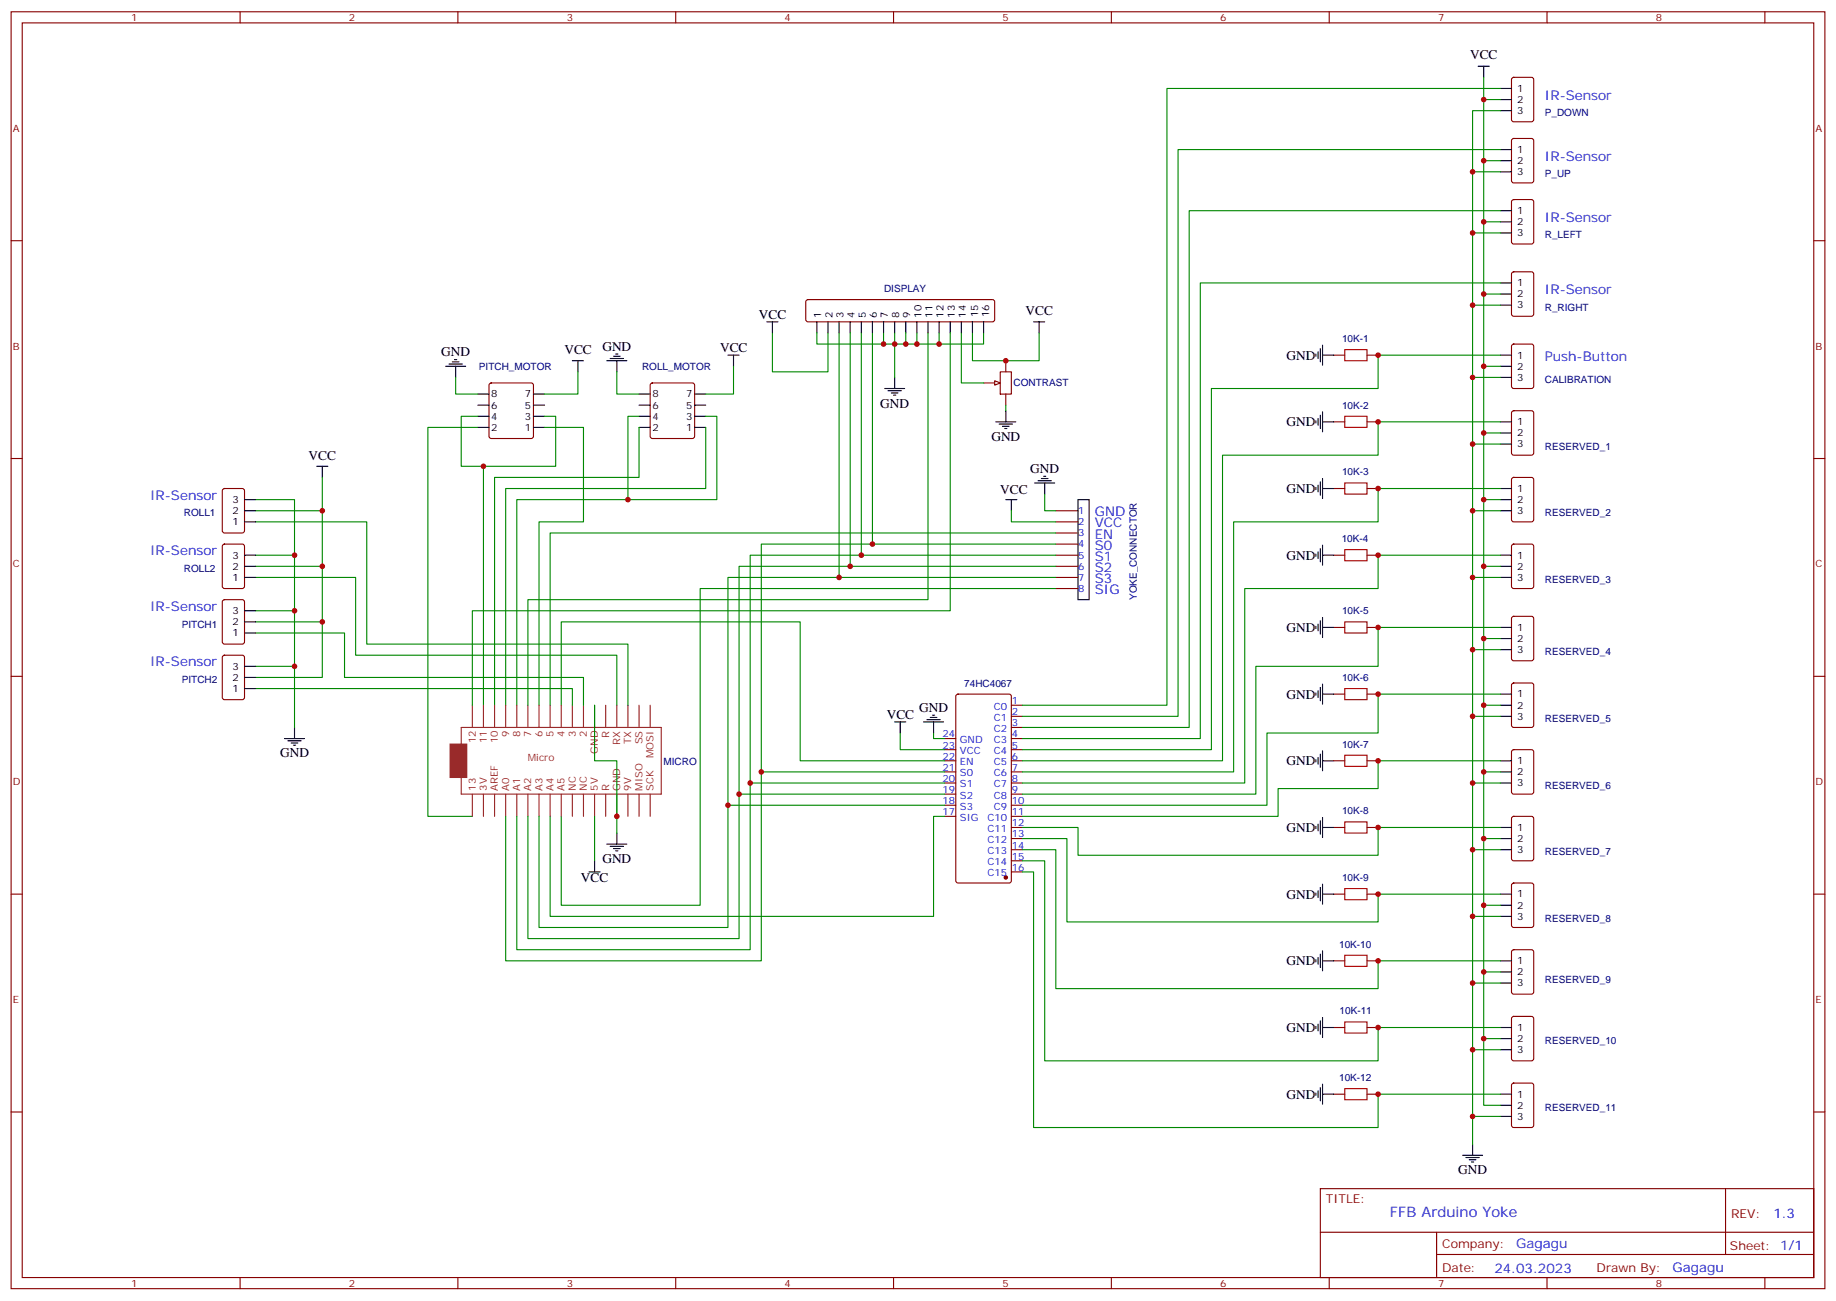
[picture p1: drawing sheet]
<svg xmlns="http://www.w3.org/2000/svg" width="583mm" height="413mm" viewBox="0 0 583 413" stroke-linecap="round" stroke-linejoin="round" font-family="sans-serif">
<g fill="none" stroke="#870000" stroke-width=".35">
<path d="M3.5 3.7h575.8v405.4h-575.8zM7.1 7.3h568.6v398.3h-568.6zM76.2 3.7v3.6M145.3 3.7v3.6M214.5 3.7v3.6M283.6 3.7v3.6M352.8 3.7v3.6M421.9 3.7v3.6M491.1 3.7v3.6M560.2 3.7v3.6M3.5 76.4h3.6M575.7 76.4h3.6"/>
<path d="M256 95.3l.5-.2h58.5l.5 .2 .2 .5v5.7l-.2 .5-.5 .2h-58.5l-.5-.3-.2-.4v-5.7zM317.5 118h3.5v7.1h-3.5zM319.3 114.5v3.5M155.5 121.8l.4-.2h12.7l.5 .2 .2 .5v16.2l-.2 .5-.5 .2h-12.7l-.5-.2-.2-.5v-16.2zM206.6 121.8l.5-.2h12.7l.5 .2 .2 .5v16.2l-.2 .5-.5 .2h-12.7l-.5-.2-.2-.5v-16.2zM312.2 121.6h3.5M319.3 125.1v3.5M3.5 145.6h3.6M575.7 145.6h3.6M335.1 162.1h7.1M335.1 165.7h7.1M335.1 169.2h7.1"/>
<path d="M335.1 172.7h7.1M335.1 176.2h7.1M335.1 179.8h7.1M335.1 183.3h7.1M335.1 186.8h7.1M3.5 214.7h3.6M575.7 214.7h3.6M299.9 234.5h3.5M299.9 238h3.5M303.6 220.6l.5-.3h16.2l.7 .5v58.8l-.4 .7h-16.5l-.7-.4v-58.8zM321 223.9h3.6M321 227.4h3.6"/>
<path d="M321 230.9h3.6M321 234.5h3.6M321 238h3.6M299.9 241.5h3.5M299.9 245h3.5M299.9 248.6h3.5M299.9 252.1h3.5M299.9 255.6h3.5M299.9 259.2h3.5M321 241.5h3.6M321 245h3.6M321 248.6h3.6"/>
<path d="M321 252.1h3.6M321 255.6h3.6M321 259.2h3.6M423.3 241.5h3.6M433.9 241.5h3.5M321 262.7h3.6M321 266.2h3.6M321 269.7h3.6M321 273.3h3.6M321 276.8h3.6M3.5 283.8h3.6M575.7 283.8h3.6"/>
<path d="M3.5 353h3.6M575.7 353h3.6M419.1 377.3h156.6v28.3h-156.6zM547.7 377.4v20.8M419.1 391.2h156.5M456 398.2h119.6M456 391.2v14.1M76.2 405.6v3.5M145.3 405.6v3.5M214.5 405.6v3.5M283.6 405.6v3.5M352.8 405.6v3.5"/>
<path d="M421.9 405.6v3.5M491.1 405.6v3.5M560.2 405.6v3.5"/>
</g>
<g fill="none" stroke="#000" stroke-width=".35">
<path d="M469.2 21h3.5M471 21v3.6M141.5 116.3h6.3M142.5 115.6h4.3M143.6 114.9h2.1M144.3 114.2h.7M144.6 116.3v3.5M181.7 114.5h3.5M183.4 114.5v3.5M192.6 114.5h6.4M193.7 113.8h4.2M194.7 113.1h2.1"/>
<path d="M195.4 112.4h.7M195.8 114.5v3.5M231.1 112.7h3.5M232.8 112.7v3.6M243.4 102.2h3.5M245.2 102.2v3.5M259.3 102.2v3.5M262.8 102.2v3.5M266.3 102.2v3.5M269.9 102.2v3.5M273.4 102.2v3.5M276.9 102.2v3.5"/>
<path d="M280.5 102.2v3.5M284 102.2v3.5M287.5 102.2v3.5M291 102.2v3.5M294.6 102.2v3.5M298.1 102.2v3.5M301.6 102.2v3.5M305.2 102.2v3.5M308.7 102.2v3.5M312.2 102.2v3.5M328.1 102.2h3.5M329.8 102.2v3.5"/>
<path d="M151.7 135.7h3.5M151.7 132.2h3.5M151.7 128.6h3.5M151.7 125.1h3.5M169.3 135.7h3.6M169.3 132.2h3.6M169.3 128.6h3.6M169.3 125.1h3.6M202.8 135.7h3.6M202.8 132.2h3.6M202.8 128.6h3.6M202.8 125.1h3.6"/>
<path d="M220.5 135.7h3.5M220.5 132.2h3.5M220.5 128.6h3.5M220.5 125.1h3.5M100.5 148h3.6M102.3 148v3.6M319.3 158.6h3.5M321 158.6v3.5M328.4 153.3h6.4M329.5 152.6h4.2M330.6 151.9h2.1M331.3 151.2h.7"/>
<path d="M331.6 153.3v3.5M342.2 158.6h3.5v31.8h-3.5zM90.3 234.5h6.4M91.4 235.2h4.2M92.4 235.9h2.1M93.1 236.6h.7M93.5 230.9v3.6M284 229.2h3.5M285.8 229.2v3.5M293.2 229.2h6.3M294.2 228.5h4.2M295.3 227.8h2.1"/>
<path d="M296 227h.7M296.3 229.2v3.5M419.1 239.4v4.2M419.8 238.3v6.4M417.7 241.2v.7M418.4 240.5v2.1M419.8 241.5h3.5M187 276.8h3.5M188.7 273.3v3.5M192.6 268h6.4M193.7 268.7h4.2M194.7 269.4h2.1"/>
<path d="M195.4 270.1h.7M195.8 264.4v3.6M464.3 366.7h6.3M465.3 367.5h4.2M466.4 368.2h2.1M467.1 368.9h.7M467.4 363.2v3.5"/>
</g>
<circle cx="319.3" cy="278.6" r=".53" fill="#870000" stroke="#870000" stroke-width=".35"/>
<g fill="none" stroke="#008700" stroke-width=".35">
<path d="M144.6 119.8v5.3h7.1M183.4 118v7.1h-10.5M195.8 118v7.1h7M232.8 116.3v8.8h-8.8M245.2 105.7v12.3h17.6v-12.3M151.7 135.7h-15.9v123.5h14.1M151.7 132.2h-5.3v15.8h7.1v75.9M172.9 135.7h12.3v30h-14.1v58.2M172.9 132.2h3.5v15.8h-22.9M202.8 135.7v15.9h-45.8v72.3M202.8 132.2h-3.5v26.4h-35.3v65.3M224 135.7v19.4h-63.5v68.8"/>
<path d="M224 132.2h3.5v26.4h-28.2M331.6 156.8v5.3h3.5M273.4 176.2h-35.3v72.4h61.8M276.9 172.7h-35.2v72.3h58.2M321 162.1v3.6h14.1M335.1 169.2h-160.5v54.7M335.1 179.8h-100.5v72.3h65.3M266.3 183.3h-35.2v72.3h68.8M335.1 186.8h-112.9v100.6h-44v-28.2M178.2 223.9v-26.5h75.8v44.1h45.9M285.8 232.7v5.3h14.1M296.3 232.7v1.8h3.6"/>
<path d="M174.6 259.2v31.7h121.7v-31.7h3.6"/>
</g>
<path d="M426.9 239.7h7v3.6h-7z" fill="none" stroke="#a10000" stroke-width=".35"/>
<path d="M315.7 120.9l1.8 .7-1.8 .7z" fill="#f0f0f0" stroke="#870000" stroke-width=".35"/>
<g fill="none" stroke="#008700" stroke-width=".35">
<path d="M471 24.6v326.3h5.2M471 31.6h5.2M476.2 35.1h-8.8v328.1M476.2 28.1h-105.8v195.8h-45.8M467.4 54.5h8.8M471 51h5.2M476.2 47.5h-102.3v179.9h-49.3M467.4 73.9h8.8M471 70.4h5.2M476.2 66.9h-98.7v164h-52.9M467.4 96.9h8.8M471 93.3h5.2"/>
<path d="M476.2 89.8h-95.2v144.7h-56.4M259.3 105.7v3.5h38.8v-3.5M266.3 105.7v77.6h68.8M269.9 105.7v74.1M273.4 105.7v70.5h61.7M276.9 105.7v67h58.2M280.5 105.7v3.5M284 105.7v14.1M287.5 105.7v3.5M291 105.7v3.5M294.6 105.7v84.7h-127v33.5M301.6 105.7v88.2h-151.7v30"/>
<path d="M305.2 105.7v15.9h7M308.7 105.7v8.8h21.1v-8.8M312.2 105.7v3.5h-14.1M467.4 119.8h8.8M471 116.3h5.2M476.2 112.7h-38.8v10.6h-52.9v114.7h-59.9M319.3 128.6v1.8M471 137.4h5.2M476.2 133.9h-38.8v10.6h-49.3v97h-63.5M81.1 158.6h12.4v17.6M102.3 151.6v10.5h-21.2M467.4 141h8.8"/>
<path d="M471 158.6h5.2M476.2 155.1h-38.8v10.6h-45.8v79.3h-67M81.1 165.7h35.3v38.8h82.9v19.4M81.1 176.2h12.4v17.7M102.3 162.1v17.7h-21.2M102.3 179.8v17.6h-21.2M467.4 162.1h8.8M471 179.8h5.2M476.2 176.2h-38.8v10.6h-42.3v61.8h-70.5M81.1 183.3h31.8v24.7h82.9v15.9M81.1 193.9h12.4v17.6M102.3 197.4v17.7h-21.2"/>
<path d="M467.4 183.3h8.8M476.2 199.2h-38.8v12.3h-38.8v40.6h-74M81.1 218.6h100.6v5.3M81.1 200.9h28.3v14.2h75.8v8.8M81.1 211.5h12.4v19.4M467.4 206.2h8.8M471 202.7h5.2M188.7 223.9v17.6h7.1v22.9M467.4 227.4h8.8M471 223.9h5.2M476.2 220.3h-38.8v12.4h-35.2v22.9h-77.6M188.7 259.2v14.1"/>
<path d="M231.1 255.6v38.8h-60v-35.2M234.6 252.1v45.9h-67v-38.8M238.1 248.6v52.9h-74.1v-42.3M241.7 245v60h-81.2v-45.8M467.4 248.6h8.8M471 245h5.2M476.2 241.5h-38.8v8.8h-31.7v8.9h-81.1M324.6 276.8h3.5v81.1h109.3v-10.6h38.8M324.6 273.3h7v63.5h105.8v-10.6h38.8M324.6 269.7h10.5v44.1h102.3v-8.8h38.8M324.6 266.2h14.1v26.5h98.7v-8.9h38.8M324.6 262.7h17.6v8.8h95.2v-8.8h38.8"/>
<path d="M467.4 269.7h8.8M471 266.2h5.2M467.4 290.9h8.8M471 287.4h5.2M467.4 312.1h8.8M471 308.5h5.2M467.4 333.2h8.8M471 329.7h5.2M467.4 354.4h8.8"/>
</g>
<g fill="none" stroke="#000" stroke-width=".35">
<path d="M476.2 35.1h3.6M476.2 28.1h3.6M476.2 31.6h3.6M476.2 54.5h3.6M476.2 47.5h3.6M476.2 51h3.6M476.2 73.9h3.6M476.2 66.9h3.6M476.2 70.4h3.6M476.2 96.9h3.6M476.2 89.8h3.6M476.2 93.3h3.6"/>
<path d="M284 119.8v3.5M417.7 112.4v.7M418.4 111.7v2.1M419.1 110.6v4.3M419.8 109.6v6.3M419.8 112.7h3.5M476.2 119.8h3.6M476.2 112.7h3.6M476.2 116.3h3.6M280.8 123.3h6.4M281.9 124h4.2M282.9 124.7h2.1"/>
<path d="M283.6 125.4h.7M316.1 133.9h6.3M317.1 134.6h4.3M318.2 135.3h2.1M318.9 136h.7M319.3 130.4v3.5M417.7 133.6v.7M418.4 132.9v2.1M419.1 131.8v4.2M419.8 133.9h3.5M419.8 130.7v6.4M476.2 133.9h3.6"/>
<path d="M476.2 137.4h3.6M77.6 158.6h3.5M417.7 154.7v.7M418.4 154v2.1M419.1 153v4.2M419.8 151.9v6.4M419.8 155.1h3.5M476.2 158.6h3.6M476.2 141h3.6M476.2 155.1h3.6M77.6 165.7h3.5M77.6 162.1h3.5"/>
<path d="M77.6 176.2h3.5M77.6 179.8h3.5M417.7 175.9v.7M418.4 175.2v2.1M419.1 174.1v4.3M419.8 173.1v6.3M419.8 176.2h3.5M476.2 162.1h3.6M476.2 176.2h3.6M476.2 179.8h3.6M77.6 183.3h3.5M77.6 193.9h3.5"/>
<path d="M77.6 197.4h3.5M417.7 198.8v.7M418.4 198.1v2.1M419.1 197.1v4.2M419.8 196v6.4M419.8 199.2h3.5M476.2 183.3h3.6M476.2 199.2h3.6M77.6 200.9h3.5M77.6 211.5h3.5M77.6 218.6h3.5M77.6 215.1h3.5"/>
<path d="M417.7 220v.7M418.4 219.3v2.1M419.1 218.2v4.3M419.8 217.2v6.3M476.2 206.2h3.6M476.2 202.7h3.6M419.8 220.3h3.5M476.2 227.4h3.6M476.2 220.3h3.6M476.2 223.9h3.6M419.8 259.5v6.4M476.2 248.6h3.6"/>
<path d="M476.2 241.5h3.6M476.2 245h3.6M417.7 262.3v.7M418.4 261.6v2.1M419.1 260.6v4.2M419.8 262.7h3.5M476.2 262.7h3.6M476.2 269.7h3.6M476.2 266.2h3.6M417.7 283.5v.7M418.4 282.8v2.1M419.1 281.7v4.3"/>
<path d="M419.8 280.7v6.3M419.8 283.8h3.5M476.2 283.8h3.6M476.2 290.9h3.6M476.2 287.4h3.6M417.7 304.7v.7M418.4 304v2.1M419.1 302.9v4.2M419.8 301.8v6.4M419.8 305h3.5M476.2 305h3.6M476.2 312.1h3.6"/>
<path d="M476.2 308.5h3.6M417.7 325.8v.7M418.4 325.1v2.1M419.1 324.1v4.2M419.8 323v6.4M419.8 326.2h3.5M476.2 326.2h3.6M476.2 333.2h3.6M476.2 329.7h3.6M417.7 347v.7M418.4 346.3v2.1M419.1 345.2v4.3"/>
<path d="M419.8 344.2v6.3M419.8 347.3h3.5M476.2 347.3h3.6M476.2 354.4h3.6M476.2 350.9h3.6"/>
</g>
<g fill="none" stroke="#8c2424" stroke-width=".35">
<path d="M146.4 230.9h63.5v21.2h-63.5zM149.9 223.9v7M153.5 223.9v7M157 223.9v7M160.5 223.9v7M164 223.9v7M167.6 223.9v7M171.1 223.9v7M174.6 223.9v7M178.2 223.9v7M181.7 223.9v7M185.2 223.9v7"/>
<path d="M188.7 223.9v7M192.3 223.9v7M195.8 223.9v7M199.3 223.9v7M202.8 223.9v7M206.4 223.9v7M149.9 252.1v7.1M153.5 252.1v7.1M157 252.1v7.1M160.5 252.1v7.1M164 252.1v7.1M167.6 252.1v7.1"/>
<path d="M171.1 252.1v7.1M174.6 252.1v7.1M178.2 252.1v7.1M181.7 252.1v7.1M185.2 252.1v7.1M188.7 252.1v7.1M192.3 252.1v7.1M195.8 252.1v7.1M199.3 252.1v7.1M202.8 252.1v7.1M206.4 252.1v7.1"/>
</g>
<path d="M142.9 236.2h5.3v10.6h-5.3z" fill="#8c2424" stroke="#8c2424" stroke-width=".35"/>
<path d="M426.9 111h7v3.5h-7zM426.9 132.2h7v3.5h-7zM426.9 153.3h7v3.5h-7zM426.9 174.5h7v3.5h-7zM426.9 197.4h7v3.5h-7zM426.9 218.6h7v3.5h-7zM426.9 260.9h7v3.5h-7zM426.9 282.1h7v3.5h-7zM426.9 303.2h7v3.6h-7zM426.9 324.4h7v3.5h-7zM426.9 345.6h7v3.5h-7z" fill="none" stroke="#a10000" stroke-width=".35"/>
<g fill="none" stroke="#870000" stroke-width=".35">
<path d="M480 24.8l.5-.2h5.6l.7 .4v13l-.4 .6-5.9 .1-.7-.5v-12.9zM480 44.2l.5-.2h5.6l.7 .4v13l-.4 .6-5.9 .1-.7-.5v-12.9zM480 63.6l.5-.2h5.6l.7 .4v13l-.4 .6-5.9 .1-.7-.5v-12.9zM480 86.5l.5-.2h5.6l.7 .4v13l-.4 .6-5.9 .1-.7-.5v-12.9zM423.3 112.7h3.6M433.9 112.7h3.5M480 109.4l.5-.2h5.6l.7 .5v12.9l-.4 .7h-5.9l-.7-.4v-13zM423.3 133.9h3.6M433.9 133.9h3.5M480 130.6l.5-.2h5.6l.7 .4v13l-.4 .6-5.9 .1-.7-.5v-12.9zM70.8 155.3l.5-.2h5.6l.7 .4v13l-.5 .6-5.8 .1-.7-.5v-12.9zM423.3 155.1h3.6"/>
<path d="M433.9 155.1h3.5M480 151.8l.5-.2h5.6l.7 .4v13l-.4 .6-5.9 .1-.7-.5v-12.9zM70.8 172.9l.5-.2h5.6l.7 .5v12.9l-.5 .7h-5.8l-.7-.4v-13zM423.3 176.2h3.6M433.9 176.2h3.5M480 172.9l.5-.2h5.6l.7 .5v12.9l-.4 .7h-5.9l-.7-.4v-13zM70.8 190.6l.5-.2h5.6l.7 .4v13l-.5 .6-5.8 .1-.7-.5v-12.9zM423.3 199.2h3.6M433.9 199.2h3.5M480 195.9l.5-.2h5.6l.7 .4v13l-.4 .6-5.9 .1-.7-.5v-12.9zM70.8 208.2l.5-.2h5.6l.7 .4v13l-.5 .7h-5.8l-.7-.5v-12.9zM480 217l.5-.2h5.6l.7 .4v13l-.4 .7h-5.9l-.7-.4v-13z"/>
<path d="M423.3 220.3h3.6M433.9 220.3h3.5M480 238.2l.5-.2h5.6l.7 .4v13l-.4 .6-5.9 .1-.7-.5v-12.9zM480 259.4l.5-.2h5.6l.7 .4v13l-.4 .6-5.9 .1-.7-.5v-12.9zM423.3 262.7h3.6M433.9 262.7h3.5M423.3 283.8h3.6M433.9 283.8h3.5M480 280.5l.5-.2h5.6l.7 .4v13l-.4 .7h-5.9l-.7-.4v-13zM423.3 305h3.6M433.9 305h3.5M480 301.7l.5-.2h5.6l.7 .4v13l-.4 .6-5.9 .1-.7-.5v-12.9z"/>
<path d="M423.3 326.2h3.6M433.9 326.2h3.5M480 322.9l.5-.2h5.6l.7 .4v13l-.4 .6-5.9 .1-.7-.5v-12.9zM423.3 347.3h3.6M433.9 347.3h3.5M480 344l.5-.2h5.6l.7 .4v13l-.4 .7h-5.9l-.7-.4v-13z"/>
</g>
<g fill="#c00">
<circle cx="153.5" cy="148" r=".88"/>
<circle cx="199.3" cy="158.6" r=".88"/>
<circle cx="319.3" cy="114.5" r=".88"/>
<circle cx="280.5" cy="109.2" r=".88"/>
<circle cx="284" cy="109.2" r=".88"/>
<circle cx="287.5" cy="109.2" r=".88"/>
<circle cx="291" cy="109.2" r=".88"/>
<circle cx="276.9" cy="172.7" r=".88"/>
<circle cx="273.4" cy="176.2" r=".88"/>
<circle cx="269.9" cy="179.8" r=".88"/>
<circle cx="266.3" cy="183.3" r=".88"/>
<circle cx="231.1" cy="255.6" r=".88"/>
<circle cx="234.6" cy="252.1" r=".88"/>
<circle cx="238.1" cy="248.6" r=".88"/>
<circle cx="241.7" cy="245" r=".88"/>
<circle cx="195.8" cy="259.2" r=".88"/>
<circle cx="93.5" cy="211.5" r=".88"/>
<circle cx="93.5" cy="193.9" r=".88"/>
<circle cx="93.5" cy="176.2" r=".88"/>
<circle cx="102.3" cy="162.1" r=".88"/>
<circle cx="102.3" cy="179.8" r=".88"/>
<circle cx="102.3" cy="197.4" r=".88"/>
<circle cx="298.1" cy="109.2" r=".88"/>
<circle cx="467.4" cy="354.4" r=".88"/>
<circle cx="467.4" cy="333.2" r=".88"/>
<circle cx="467.4" cy="312.1" r=".88"/>
<circle cx="467.4" cy="290.9" r=".88"/>
<circle cx="467.4" cy="269.7" r=".88"/>
<circle cx="467.4" cy="248.6" r=".88"/>
<circle cx="467.4" cy="227.4" r=".88"/>
<circle cx="467.4" cy="206.2" r=".88"/>
<circle cx="467.4" cy="183.3" r=".88"/>
<circle cx="467.4" cy="162.1" r=".88"/>
<circle cx="467.4" cy="141" r=".88"/>
<circle cx="467.4" cy="119.8" r=".88"/>
<circle cx="467.4" cy="96.9" r=".88"/>
<circle cx="467.4" cy="73.9" r=".88"/>
<circle cx="467.4" cy="54.5" r=".88"/>
<circle cx="471" cy="329.7" r=".88"/>
<circle cx="471" cy="308.5" r=".88"/>
<circle cx="471" cy="287.4" r=".88"/>
<circle cx="471" cy="266.2" r=".88"/>
<circle cx="471" cy="245" r=".88"/>
<circle cx="471" cy="223.9" r=".88"/>
<circle cx="471" cy="202.7" r=".88"/>
<circle cx="471" cy="179.8" r=".88"/>
<circle cx="471" cy="158.6" r=".88"/>
<circle cx="471" cy="137.4" r=".88"/>
<circle cx="471" cy="116.3" r=".88"/>
<circle cx="471" cy="93.3" r=".88"/>
<circle cx="471" cy="70.4" r=".88"/>
<circle cx="471" cy="51" r=".88"/>
<circle cx="471" cy="31.6" r=".88"/>
<circle cx="437.4" cy="347.3" r=".88"/>
<circle cx="437.4" cy="326.2" r=".88"/>
<circle cx="437.4" cy="305" r=".88"/>
<circle cx="437.4" cy="283.8" r=".88"/>
<circle cx="437.4" cy="262.7" r=".88"/>
<circle cx="437.4" cy="241.5" r=".88"/>
<circle cx="437.4" cy="220.3" r=".88"/>
<circle cx="437.4" cy="199.2" r=".88"/>
<circle cx="437.4" cy="176.2" r=".88"/>
<circle cx="437.4" cy="155.1" r=".88"/>
<circle cx="437.4" cy="133.9" r=".88"/>
<circle cx="437.4" cy="112.7" r=".88"/>
</g>
<text font-size="4.6" fill="#00f" x="441.2" y="386.4">FFB Arduino Yoke</text>
<g font-size="4.2">
<text x="466.6" y="18.9">VCC</text>
<text x="240.9" y="101.1">VCC</text>
<text x="325.6" y="100.1">VCC</text>
<text x="140.1" y="113.1">GND</text>
<text x="179.2" y="112.4">VCC</text>
<text x="191.2" y="111.3">GND</text>
<text x="228.6" y="111.7">VCC</text>
<text x="408.3" y="114.2">GND</text>
<text x="279.4" y="129.4">GND</text>
<text x="408.3" y="135.4">GND</text>
<text x="314.7" y="140">GND</text>
<text x="98" y="145.9">VCC</text>
<text x="327" y="150.1">GND</text>
<text x="317.5" y="156.8">VCC</text>
<text x="408.3" y="156.5">GND</text>
<text x="408.3" y="177.7">GND</text>
<text x="408.3" y="200.6">GND</text>
<text x="408.3" y="221.8">GND</text>
<text x="291.8" y="226">GND</text>
<text x="281.5" y="228.1">VCC</text>
<text x="88.9" y="240.4">GND</text>
<text x="408.3" y="242.9">GND</text>
<text x="408.3" y="264.1">GND</text>
<text x="191.2" y="274">GND</text>
<text x="184.4" y="280">VCC</text>
<text x="408.3" y="285.3">GND</text>
<text x="408.3" y="306.4">GND</text>
<text x="408.3" y="327.6">GND</text>
<text x="408.3" y="348.8">GND</text>
<text x="462.8" y="372.8">GND</text>
</g>
<g font-size="4.2" fill="#00f">
<text x="490.4" y="31.6">IR-Sensor</text>
<text x="490.4" y="51">IR-Sensor</text>
<text x="490.4" y="70.4">IR-Sensor</text>
<text x="490.4" y="93.3">IR-Sensor</text>
<text x="490.4" y="114.5">Push-Button</text>
<text x="47.6" y="158.6">IR-Sensor</text>
<text x="347.5" y="163.9">GND</text>
<text x="347.5" y="167.4">VCC</text>
<text x="347.5" y="171">EN</text>
<text x="47.6" y="176.2">IR-Sensor</text>
<text x="347.5" y="174.5">S0</text>
<text x="347.5" y="178">S1</text>
<text x="347.5" y="181.5">S2</text>
<text x="347.5" y="185.1">S3</text>
<text x="347.5" y="188.6">SIG</text>
<text x="47.6" y="193.9">IR-Sensor</text>
<text x="47.6" y="211.5">IR-Sensor</text>
<text x="562.9" y="386.6">1.3</text>
<text x="481.3" y="396.2">Gagagu</text>
<text x="474.4" y="404">24.03.2023</text>
<text x="530.9" y="403.8">Gagagu</text>
</g>
<g font-size="3.9" fill="#800">
<text x="420.9" y="381.9">TITLE:</text>
<text x="549.5" y="386.6">REV:</text>
<text x="457.8" y="396.1">Company:</text>
<text x="549.1" y="396.7">Sheet: 1/1</text>
<text x="457.8" y="403.8">Date:</text>
<text x="506.8" y="403.9">Drawn By:</text>
</g>
<g font-size="3.2" fill="#800">
<text x="41.6" y="6.7">1</text>
<text x="110.8" y="6.7">2</text>
<text x="179.9" y="6.7">3</text>
<text x="249.1" y="6.7">4</text>
<text x="318.2" y="6.7">5</text>
<text x="387.3" y="6.7">6</text>
<text x="456.5" y="6.7">7</text>
<text x="525.6" y="6.7">8</text>
<text x="4.1" y="41.8">A</text>
<text x="576.3" y="41.8">A</text>
<text x="4.1" y="111">B</text>
<text x="576.3" y="111">B</text>
<text x="4.1" y="180.1">C</text>
<text x="576.3" y="180.1">C</text>
<text x="4.1" y="249.3">D</text>
<text x="576.3" y="249.3">D</text>
<text x="4.1" y="318.4">E</text>
<text x="576.3" y="318.4">E</text>
<text x="41.6" y="408.6">1</text>
<text x="110.8" y="408.6">2</text>
<text x="179.9" y="408.6">3</text>
<text x="249.1" y="408.6">4</text>
<text x="318.2" y="408.6">5</text>
<text x="387.3" y="408.6">6</text>
<text x="456.5" y="408.6">7</text>
<text x="525.6" y="408.6">8</text>
</g>
<g font-size="3.2">
<text x="481.5" y="29.1">1</text>
<text x="481.5" y="32.7">2</text>
<text x="481.5" y="36.2">3</text>
<text x="481.5" y="48.5">1</text>
<text x="481.5" y="52.1">2</text>
<text x="481.5" y="55.6">3</text>
<text x="481.5" y="67.9">1</text>
<text x="481.5" y="71.5">2</text>
<text x="481.5" y="75">3</text>
<text x="481.5" y="90.9">1</text>
<text x="481.5" y="94.4">2</text>
<text x="260.7" y="100.9" transform="rotate(-90 260.7 100.9)">1</text>
<text x="264.2" y="100.9" transform="rotate(-90 264.2 100.9)">2</text>
<text x="267.8" y="100.9" transform="rotate(-90 267.8 100.9)">3</text>
<text x="271.3" y="100.9" transform="rotate(-90 271.3 100.9)">4</text>
<text x="274.8" y="100.9" transform="rotate(-90 274.8 100.9)">5</text>
<text x="278.3" y="100.9" transform="rotate(-90 278.3 100.9)">6</text>
<text x="281.9" y="100.9" transform="rotate(-90 281.9 100.9)">7</text>
<text x="285.4" y="100.9" transform="rotate(-90 285.4 100.9)">8</text>
<text x="288.9" y="100.9" transform="rotate(-90 288.9 100.9)">9</text>
<text x="292.5" y="100.9" transform="rotate(-90 292.5 100.9)">10</text>
<text x="296" y="100.9" transform="rotate(-90 296 100.9)">11</text>
<text x="299.5" y="100.9" transform="rotate(-90 299.5 100.9)">12</text>
<text x="303" y="100.9" transform="rotate(-90 303 100.9)">13</text>
<text x="306.6" y="100.9" transform="rotate(-90 306.6 100.9)">14</text>
<text x="310.4" y="100.8" transform="rotate(-90 310.4 100.8)">15</text>
<text x="314" y="100.8" transform="rotate(-90 314 100.8)">16</text>
<text x="481.5" y="97.9">3</text>
<text x="481.5" y="113.8">1</text>
<text x="481.5" y="117.3">2</text>
<text x="481.5" y="120.9">3</text>
<text x="155.9" y="129.7">6</text>
<text x="155.9" y="126.2">8</text>
<text x="166.6" y="129.7">5</text>
<text x="166.6" y="126.2">7</text>
<text x="207.1" y="129.7">6</text>
<text x="207.1" y="126.2">8</text>
<text x="217.8" y="129.7">5</text>
<text x="217.8" y="126.2">7</text>
<text x="155.9" y="136.7">2</text>
<text x="155.9" y="133.2">4</text>
<text x="166.6" y="136.7">1</text>
<text x="166.6" y="133.2">3</text>
<text x="207.1" y="136.7">2</text>
<text x="207.1" y="133.2">4</text>
<text x="217.8" y="136.7">1</text>
<text x="217.8" y="133.2">3</text>
<text x="481.5" y="135">1</text>
<text x="481.5" y="142">3</text>
<text x="481.5" y="138.5">2</text>
<text x="73.8" y="159.7">3</text>
<text x="481.5" y="156.1">1</text>
<text x="481.5" y="159.7">2</text>
<text x="73.8" y="166.7">1</text>
<text x="73.8" y="163.2">2</text>
<text x="481.5" y="163.2">3</text>
<text x="73.8" y="177.3">3</text>
<text x="481.5" y="177.3">1</text>
<text x="73.8" y="184.4">1</text>
<text x="73.8" y="180.8">2</text>
<text x="481.5" y="184.4">3</text>
<text x="481.5" y="180.8">2</text>
<text x="73.8" y="194.9">3</text>
<text x="73.8" y="202">1</text>
<text x="73.8" y="198.5">2</text>
<text x="481.5" y="200.2">1</text>
<text x="481.5" y="203.8">2</text>
<text x="481.5" y="207.3">3</text>
<text x="73.8" y="212.6">3</text>
<text x="73.8" y="219.6">1</text>
<text x="73.8" y="216.1">2</text>
<text x="481.5" y="221.4">1</text>
<text x="481.5" y="224.9">2</text>
<text x="481.5" y="228.5">3</text>
<text x="481.5" y="242.6">1</text>
<text x="481.5" y="249.6">3</text>
<text x="481.5" y="246.1">2</text>
<text x="481.5" y="263.7">1</text>
<text x="481.5" y="267.3">2</text>
<text x="481.5" y="270.8">3</text>
<text x="481.5" y="284.9">1</text>
<text x="481.5" y="292">3</text>
<text x="481.5" y="288.4">2</text>
<text x="481.5" y="306.1">1</text>
<text x="481.5" y="309.6">2</text>
<text x="481.5" y="313.1">3</text>
<text x="481.5" y="327.2">1</text>
<text x="481.5" y="334.3">3</text>
<text x="481.5" y="330.8">2</text>
<text x="481.5" y="348.4">1</text>
<text x="481.5" y="351.9">2</text>
<text x="481.5" y="355.5">3</text>
</g>
<g font-size="3.2" fill="#000080">
<text x="490.4" y="36.9">P_DOWN</text>
<text x="490.4" y="56.3">P_UP</text>
<text x="490.4" y="75.7">R_LEFT</text>
<text x="280.6" y="92.8">DISPLAY</text>
<text x="490.4" y="98.6">R_RIGHT</text>
<text x="426" y="108.6">10K-1</text>
<text x="152" y="117.4">PITCH_MOTOR</text>
<text x="203.8" y="117.4">ROLL_MOTOR</text>
<text x="321.7" y="122.7">CONTRAST</text>
<text x="490.4" y="121.6">CALIBRATION</text>
<text x="426" y="129.8">10K-2</text>
<text x="490.4" y="142.7">RESERVED_1</text>
<text x="426" y="150.9">10K-3</text>
<text x="58.4" y="164">ROLL1</text>
<text x="490.4" y="163.9">RESERVED_2</text>
<text x="425.9" y="172.1">10K-4</text>
<text x="58.4" y="181.6">ROLL2</text>
<text x="490.4" y="185.1">RESERVED_3</text>
<text x="360.9" y="190.5" transform="rotate(-90 360.9 190.5)">YOKE_CONNECTOR</text>
<text x="426" y="195">10K-5</text>
<text x="57.7" y="199.2">PITCH1</text>
<text x="490.4" y="208">RESERVED_4</text>
<text x="57.7" y="216.9">PITCH2</text>
<text x="306.1" y="218">74HC4067</text>
<text x="426" y="216.2">10K-6</text>
<text x="490.4" y="229.2">RESERVED_5</text>
<text x="426" y="237.4">10K-7</text>
<text x="210.6" y="242.7">MICRO</text>
<text x="490.4" y="250.3">RESERVED_6</text>
<text x="426" y="258.5">10K-8</text>
<text x="490.4" y="271.5">RESERVED_7</text>
<text x="426" y="279.7">10K-9</text>
<text x="490.4" y="292.7">RESERVED_8</text>
<text x="425.1" y="300.9">10K-10</text>
<text x="490.4" y="312.1">RESERVED_9</text>
<text x="425.2" y="322">10K-11</text>
<text x="490.4" y="331.5">RESERVED_10</text>
<text x="425.1" y="343.2">10K-12</text>
<text x="490.4" y="352.6">RESERVED_11</text>
</g>
<g font-size="3.2" fill="#00f">
<text x="342.2" y="163.2">1</text>
<text x="342.2" y="166.7">2</text>
<text x="342.2" y="170.3">3</text>
<text x="342.2" y="173.8">4</text>
<text x="342.2" y="177.3">5</text>
<text x="342.2" y="180.8">6</text>
<text x="342.2" y="184.4">7</text>
<text x="342.2" y="187.9">8</text>
<text x="315.5" y="225.3">C0</text>
<text x="321.2" y="223.5">1</text>
<text x="321.2" y="227">2</text>
<text x="315.5" y="228.8">C1</text>
<text x="315.5" y="232.3">C2</text>
<text x="321.2" y="230.6">3</text>
<text x="299.2" y="237.6">23</text>
<text x="299.2" y="234.1">24</text>
<text x="304.7" y="239.4">VCC</text>
<text x="304.7" y="235.9">GND</text>
<text x="315.5" y="235.9">C3</text>
<text x="315.5" y="239.4">C4</text>
<text x="321.2" y="234.1">4</text>
<text x="321.2" y="237.6">5</text>
<text x="299.2" y="244.7">21</text>
<text x="299.2" y="241.2">22</text>
<text x="304.7" y="242.9">EN</text>
<text x="315.5" y="242.9">C5</text>
<text x="321.2" y="241.2">6</text>
<text x="321.2" y="244.7">7</text>
<text x="299.2" y="251.7">19</text>
<text x="299.2" y="248.2">20</text>
<text x="304.7" y="250">S1</text>
<text x="304.7" y="246.5">S0</text>
<text x="315.5" y="246.5">C6</text>
<text x="315.5" y="250">C7</text>
<text x="321.2" y="248.2">8</text>
<text x="321.2" y="251.7">9</text>
<text x="299.2" y="255.3">18</text>
<text x="304.7" y="257">S3</text>
<text x="304.7" y="253.5">S2</text>
<text x="315.5" y="253.5">C8</text>
<text x="315.5" y="257">C9</text>
<text x="321.2" y="255.3">10</text>
<text x="299.2" y="258.8">17</text>
<text x="304.7" y="260.6">SIG</text>
<text x="313.5" y="260.6">C10</text>
<text x="321.2" y="258.8">11</text>
<text x="321.2" y="262.3">12</text>
<text x="313.5" y="264.1">C11</text>
<text x="313.5" y="267.6">C12</text>
<text x="321.2" y="265.9">13</text>
<text x="321.2" y="269.4">14</text>
<text x="313.5" y="271.1">C13</text>
<text x="313.5" y="274.7">C14</text>
<text x="321.2" y="272.9">15</text>
<text x="313.5" y="278.2">C15</text>
<text x="321.2" y="276.4">16</text>
</g>
<g font-size="3.2" fill="#8d2323">
<text x="151" y="236" transform="rotate(-90 151 236)">12</text>
<text x="154.5" y="236" transform="rotate(-90 154.5 236)">11</text>
<text x="158" y="236" transform="rotate(-90 158 236)">10</text>
<text x="161.6" y="234" transform="rotate(-90 161.6 234)">9</text>
<text x="165.1" y="234" transform="rotate(-90 165.1 234)">8</text>
<text x="168.6" y="234" transform="rotate(-90 168.6 234)">7</text>
<text x="172.2" y="234" transform="rotate(-90 172.2 234)">6</text>
<text x="175.7" y="234" transform="rotate(-90 175.7 234)">5</text>
<text x="179.2" y="234" transform="rotate(-90 179.2 234)">4</text>
<text x="182.7" y="234" transform="rotate(-90 182.7 234)">3</text>
<text x="186.3" y="234" transform="rotate(-90 186.3 234)">2</text>
<text x="189.8" y="239.3" transform="rotate(-90 189.8 239.3)">GND</text>
<text x="193.3" y="234.2" transform="rotate(-90 193.3 234.2)">R</text>
<text x="196.8" y="236.4" transform="rotate(-90 196.8 236.4)">RX</text>
<text x="200.4" y="236.1" transform="rotate(-90 200.4 236.1)">TX</text>
<text x="203.9" y="236.3" transform="rotate(-90 203.9 236.3)">SS</text>
<text x="167.6" y="241.5">Micro</text>
<text x="207.4" y="240.7" transform="rotate(-90 207.4 240.7)">MOSI</text>
<text x="151" y="251" transform="rotate(-90 151 251)">13</text>
<text x="154.5" y="251" transform="rotate(-90 154.5 251)">3V</text>
<text x="158" y="251" transform="rotate(-90 158 251)">AREF</text>
<text x="161.6" y="251" transform="rotate(-90 161.6 251)">A0</text>
<text x="165.1" y="251" transform="rotate(-90 165.1 251)">A1</text>
<text x="168.6" y="251" transform="rotate(-90 168.6 251)">A2</text>
<text x="172.2" y="251" transform="rotate(-90 172.2 251)">A3</text>
<text x="175.7" y="251" transform="rotate(-90 175.7 251)">A4</text>
<text x="179.2" y="251" transform="rotate(-90 179.2 251)">A5</text>
<text x="182.7" y="251" transform="rotate(-90 182.7 251)">NC</text>
<text x="186.3" y="251" transform="rotate(-90 186.3 251)">NC</text>
<text x="189.8" y="251" transform="rotate(-90 189.8 251)">5V</text>
<text x="193.3" y="251" transform="rotate(-90 193.3 251)">R</text>
<text x="196.8" y="251" transform="rotate(-90 196.8 251)">GND</text>
<text x="200.4" y="251" transform="rotate(-90 200.4 251)">9V</text>
<text x="203.9" y="251" transform="rotate(-90 203.9 251)">MISO</text>
<text x="207.4" y="251" transform="rotate(-90 207.4 251)">SCK</text>
</g>
</svg>
